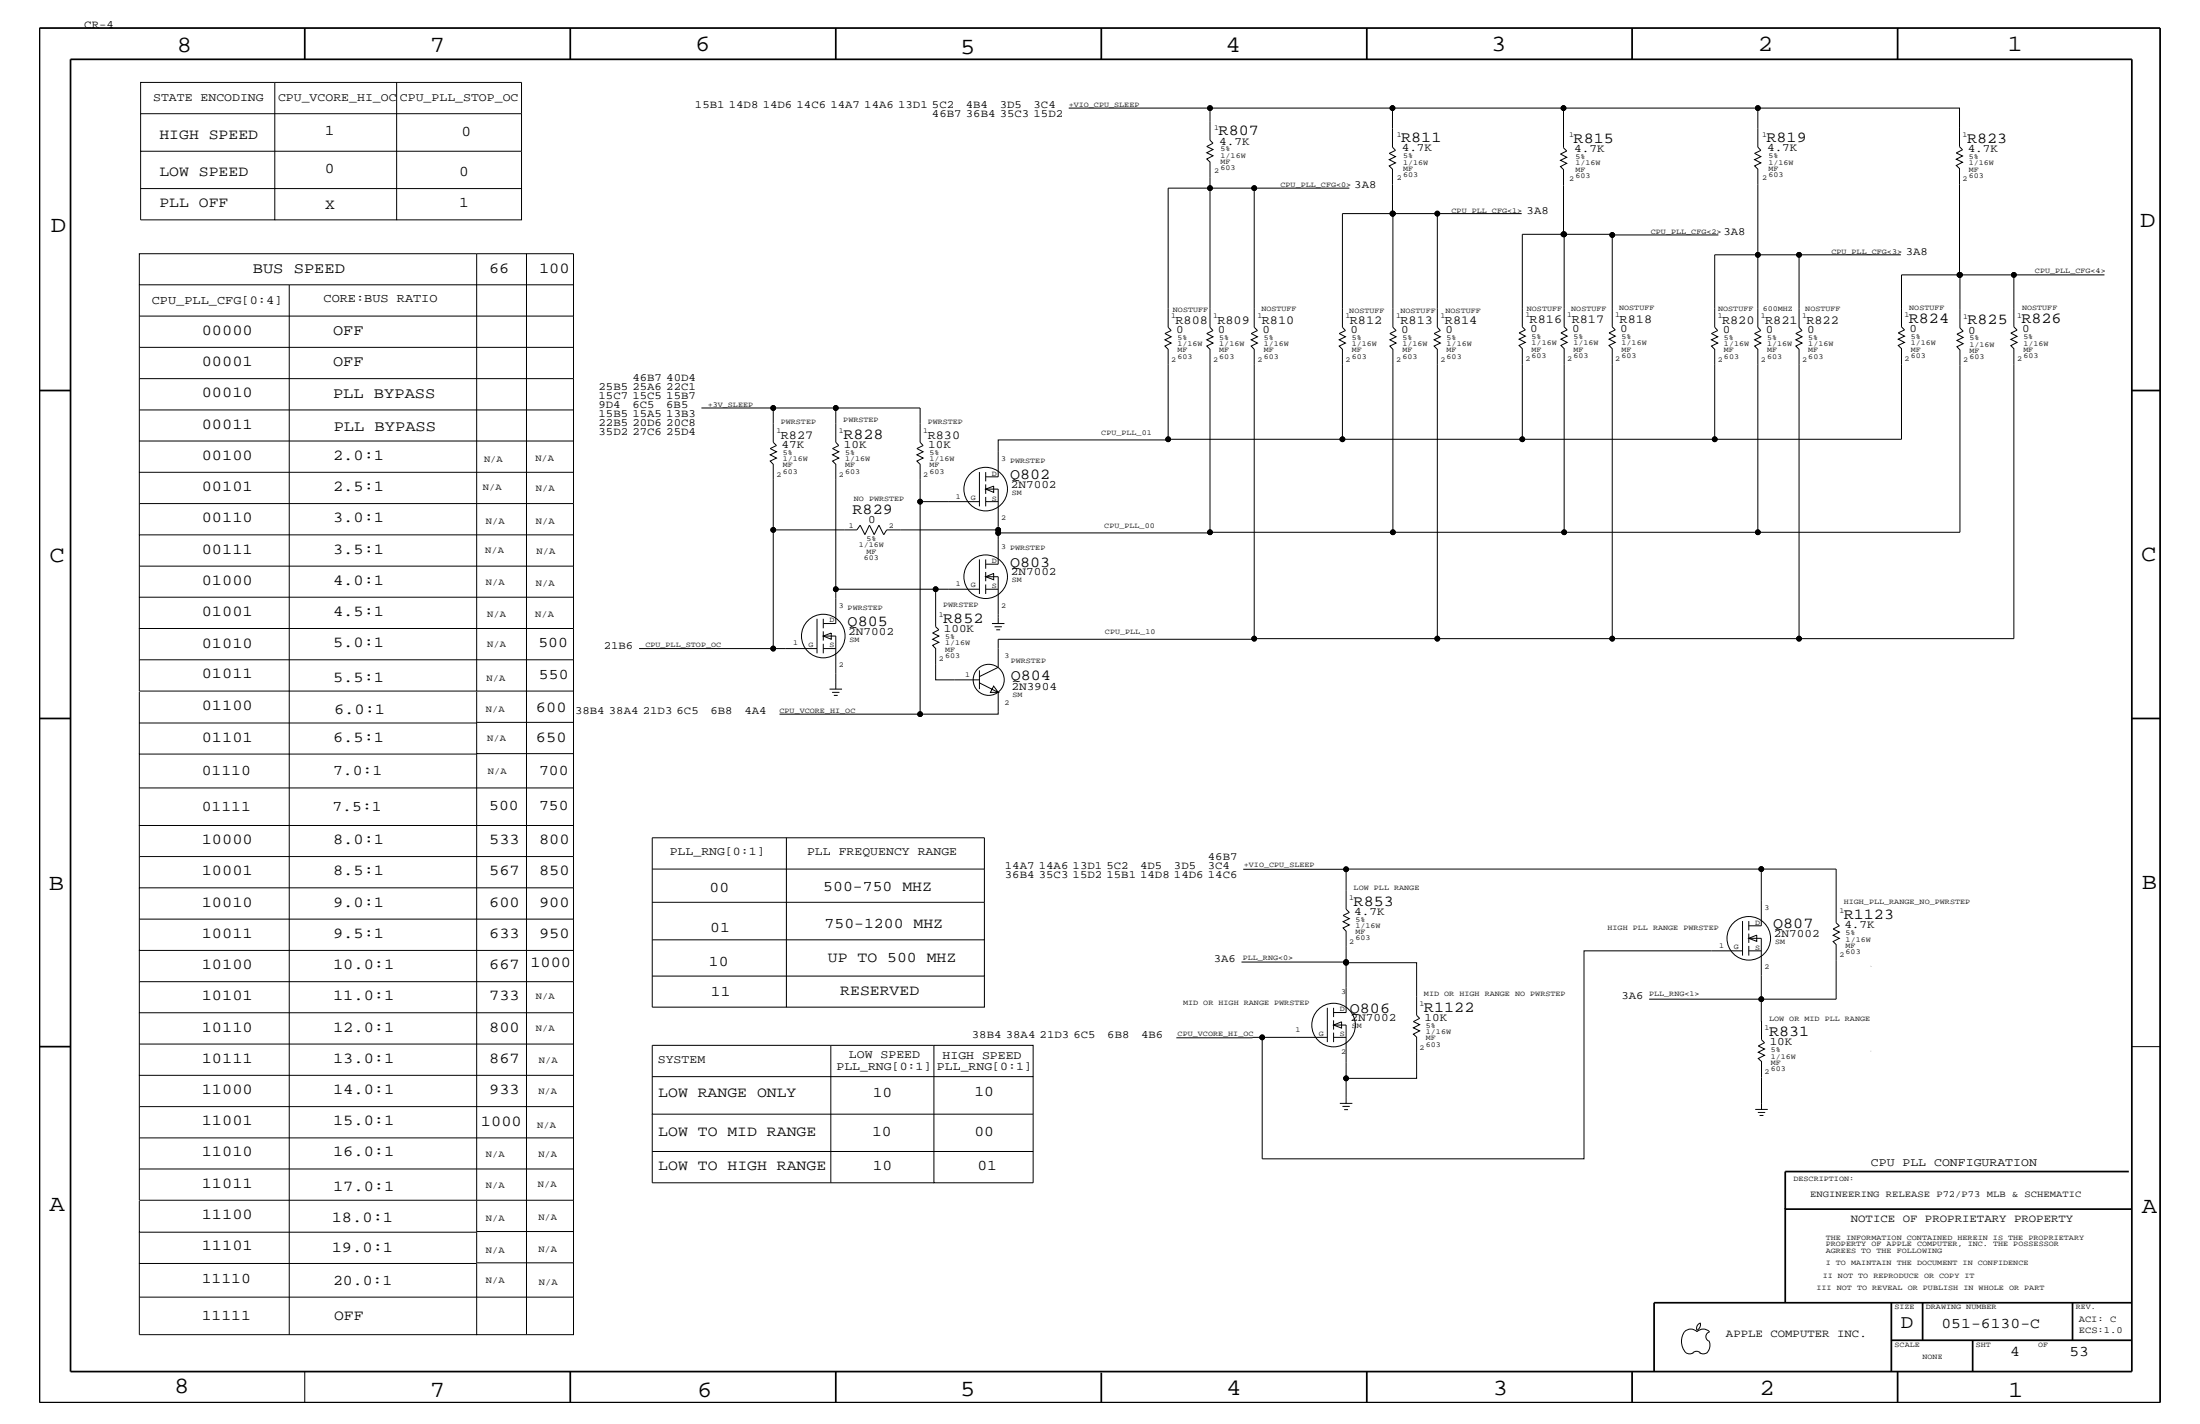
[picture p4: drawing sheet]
<svg xmlns="http://www.w3.org/2000/svg" width="432mm" height="279mm" viewBox="0 0 432 279" stroke-linecap="round" stroke-linejoin="round" font-family="sans-serif">
<g fill="none" stroke="#000" stroke-width=".2">
<path d="M53.9 16.2h48.5v13.5M53.9 16.2h-26.3v13.5M53.9 16.2v26.9h-26.3v-13.4h74.8M77.9 16.2v26.9h-24M27.6 22.3h74.8M102.4 29.7v7.3h-74.8M102.4 37v6.1h-24.5M209.8 21.2h27.7v6.3l.6 .6-1.2 .6 1.2 .6-1.2 .7 1.2 .6-1.2 .6 .6 .6v32.4l.6 .7-1.2 .5 1.2 .7-1.2 .6 1.2 .6-1.2 .6 .6 .6v35.9h35.9M237.5 21.2h35.8v7.7l.6 .6-1.2 .6 1.2 .6-1.2 .6 1.2 .7-1.2 .6 .6 .6v8.7h-9.8v22.3l.6 .7-1.3 .5 1.3 .7-1.3 .6 1.3 .6-1.3 .6 .7 .6v17.7h35.3M246.2 36.9v27.3l.6 .7-1.2 .5 1.2 .7-1.2 .6 1.2 .6-1.2 .6 .6 .6v56.8h35.9M264.8 36.9h-35.5v27.3l.6 .7-1.3 .5 1.3 .7-1.3 .6 1.3 .6-1.3 .6 .7 .6v17.7h34.2M273.3 21.2h33.6v7.8l.6 .6-1.2 .6 1.2 .7-1.2 .6 1.2 .5-1.2 .7 .6 .6v12.7h-8.1v18.1l.6 .6-1.2 .6 1.2 .7-1.2 .5 1.2 .7-1.2 .6 .6 .6v17.8h37.7"/>
<path d="M306.9 21.2h38.1v7.7l.6 .6-1.2 .6 1.2 .6-1.2 .6 1.2 .7-1.2 .6 .6 .6v31l.6 .7-1.2 .5 1.2 .7-1.2 .6 1.2 .6-1.2 .6 .6 .6v35.9h39.7v-35.7l-.6-.7 1.2-.6-1.2-.6 1.2-.6-1.2-.6 1.2-.6-.6-.7-.1-10.4M345 21.2h39.6v7.6l.6 .6-1.2 .6 1.2 .6-1.2 .6 1.2 .6-1.2 .7 .6 .6v20.8h-11.4v10.2l.6 .6-1.2 .6 1.2 .7-1.2 .5 1.2 .7-1.2 .6 .6 .6v17.8h-36.7l.1-17.7-.7-.6 1.2-.6-1.2-.6 1.2-.6-1.2-.7 1.2-.5-.6-.7v-14.2h36.6M27.3 55.9v36.8M56.8 55.9v206M56.8 55.9h55.8v-6.1h-9.3v212.1M93.6 49.8h9.7M93.6 49.8h-66.3v6.1h29.5M93.6 49.8v85.8M112.6 55.9v6.1M273.3 41.9l.1 22.3 .6 .7-1.2 .5 1.2 .7-1.2 .6 1.2 .6-1.2 .6 .6 .6v35.9h33.6M273.4 41.9h25.3M282.1 41.9v22.3l.6 .7-1.2 .5 1.2 .7-1.2 .6 1.2 .6-1.2 .6 .6 .6v56.8h34.3"/>
<path d="M306.9 46h.1v18.1l.6 .6-1.2 .6 1.2 .7-1.2 .5 1.2 .7-1.2 .6 .6 .6v36h38M307 46l30.3 .1M316.4 46.1v18l.6 .6-1.2 .6 1.2 .7-1.2 .5 1.2 .7-1.2 .6 .6 .6v56.9h36.7M353.1 50v14.2l.6 .7-1.2 .5 1.2 .7-1.2 .6 1.2 .6-1.2 .6 .6 .6v56.8h42.2v-56.9l-.6-.6 1.2-.6-1.2-.6 1.2-.6-1.2-.6 1.2-.6-.6-.7v-10.2M384.7 53.9h28.3M27.3 62h85.3M27.3 74.3h85.3M112.6 68.2v6.1M112.6 62v6.2h-85.3M112.6 74.3v6.1h-85.3M27.3 98.8v-6.1h85.3v6.1M27.3 98.8v6.1"/>
<path d="M27.3 98.8h85.3M27.3 86.5h85.3M112.6 80.4v12.3M112.6 98.8v6.1M137.7 80.1h42.9v6.7l.6 .6-1.2 .6 1.2 .6-1.2 .6 1.2 .7-1.2 .6 .6 .6v7.3h11.6M151.8 80.1v6.7l.6 .6-1.2 .6 1.2 .6-1.2 .6 1.2 .7-1.2 .6 .6 .6v12.9h16.4l.6-1 1 1.9 .8-1.9 1 1.9 .9-1.9 .9 1.9M164 80.1v6.7l.6 .6-1.2 .6 1.2 .6-1.2 .6 1.2 .7-1.2 .6 .6 .6v24.5h19.6M180.6 98.4v41.7h15.3v-4.3l-.9-1.2-.6 1.2h1.5l-3.7-1.8M192.2 92.6v6.8M193.5 92.6v1.8M193.5 95v1.9M193.5 97.5v1.9"/>
<path d="M193.5 98.4h2.4M193.5 96l1.5-.6v1.2zM193.5 96h2.4v8.6M229.3 86.2v.1h-33.4v7.3h-2.4M27.3 111.1v-6.2h85.3v6.2M27.3 111.1v6.1M27.3 111.1h85.3M112.6 111.1v6.1M151.8 104v23.3M164 115.6v6.7h-2.4M183.6 115.6v7.4l.7 .6-1.3 .6 1.3 .6-1.3 .6 1.3 .6-1.3 .6 .6 .7v6.1h8.6M183.6 115.6h8.6"/>
<path d="M192.2 109.8v6.7M193.5 109.8v1.8M193.5 112.2v1.8M193.5 114.7v1.8M193.5 115.6h2.4M193.5 113.2l1.5-.7v1.2zM193.5 113.2h2.4v9.1M195.9 104h-21.9l-.6 .9M195.9 104.6v6.1h-2.4M237.5 104.4v.2h-41.6M27.3 135.7v12.3M27.3 129.5v6.1h85.3"/>
<path d="M27.3 129.5h85.3v6.1M27.3 123.3v-6.1h85.3v6.1M93.6 135.7v6.2M112.6 123.3v6.2M112.6 135.6v6.1M112.6 123.3h-85.3v6.2M125.4 127.3h35M160.4 121.4v6.8M161.6 124.8l1.6-.6v1.2zM161.6 124.8h2.4v10.4M161.6 121.4v1.9M161.6 123.9v1.8"/>
<path d="M161.6 126.3v1.9M161.6 127.3h2.4M162.8 135.2h2.5M163.3 135.8h1.5M163.7 136.4h.7M192.2 131.5v3.7M194.7 122.3h2.4M195.2 123h1.4M195.5 123.6h.8M246.2 125.3v.1h-50.3v5.5l-3.7 1.9M27.3 154.6h85.3v7.4M27.3 141.9h66.3"/>
<path d="M93.6 141.9v6h19v6.7M93.6 141.7h19v6.2M153 140.1h27.6M27.3 168.1v6.1h85.3v6.1M27.3 162v6.1M27.3 174.2v6.1M27.3 168.1h85.3M112.6 168.1v-6.1h-85.3v-14h66.3v87.5M112.6 168.1v6.1M128 177h65.2M128 170.5v13.9M128 170.5v-6.1h65.2v12.6"/>
<path d="M128 170.5h65.2M154.3 164.4v33.2h-26.3v-13.2M193.2 177v7.4h-65.2M264.2 170.6v7.8l.6 .6-1.2 .6 1.2 .7-1.2 .5 1.2 .7-1.2 .6 .6 .6v6.1M345.7 170.5l-101.7 .1M27.3 192.6v6.1h85.3M27.3 180.3v6.2h85.3v6.1M27.3 186.5v6.1M27.3 198.7v12.3M27.3 192.6h85.3M27.3 180.3h85.3M112.6 198.7v6.2h-85.3"/>
<path d="M112.6 180.3v6.2M112.6 192.6v6.1M193.2 184.4v7.1h-65.2M193.2 191.5v6.1h-38.9M243.7 188.8h20.5M260.5 197.7v6.8M261.7 197.7v1.9M264.2 188.9h13.8v10.3l.6 .6-1.2 .6 1.2 .6-1.2 .7 1.2 .6-1.2 .6 .6 .6v8.1h-13.8M264.2 188.8v9.9h-2.5M342 180.7v6.8M342 186.6h-31.1v40.8h-63.2v-23.9h12.8M343.2 181.7h2.5v-11.2h14.7v10.6l.6 .6-1.2 .6 1.2 .6-1.2 .6 1.2 .6-1.2 .6 .6 .6v10.7h-14.7v8l.6 .6-1.2 .6 1.2 .6-1.2 .7 1.2 .6-1.2 .6 .6 .6v9.4"/>
<path d="M343.2 184.1h2.5v11.9h-22M343.2 180.7v1.8M343.2 183.2v1.8M343.2 185.6v1.9M343.2 186.6h2.5M343.2 184.1l1.6-.6v1.2zM367.2 189.6h.1M27.3 217.1v18.4h85.3v-6.1M112.6 204.9v6.1h-85.3v6.1M112.6 217.1v6.2h-85.3M112.6 211v6.1h-85.3M128 211.2h74.8v7.4"/>
<path d="M128 218.6v13.5h55.3M163.1 205.1v27M183.3 205.1h19.5v6.1M183.3 205.1h-55.3v13.5h74.8M183.3 205.1v27h19.5v-13.5M247.7 203.5l-16.8 .1M261.7 200.2v1.8M261.7 202.6v1.9M261.7 203.5h2.5M261.7 201.1l1.6-.6v1.2zM261.7 201.1h2.5v15.4M263 216.5h2.4"/>
<path d="M263.5 217.1h1.4M263.8 217.7h.8M344.5 217.7h2.5M345 218.3h1.5M345.4 218.9h.7M367.2 206.2h.1M418.4 205.4h5.6M27.3 235.6v6.2h66.3M93.6 235.6v12.2h19M112.6 235.5v6.1h-19M112.6 223.3v6.1h-85.3M128 225.9h74.8"/>
<path d="M27.3 241.8v6.1h66.3v14h9.7M27.3 247.9v14h66.3M27.3 254.5h85.3M112.6 254.5v7.4h-9.3M112.6 241.6v12.9M333.7 259.6a1.06 1.06 0 0 0-.6 1.4M333.7 259.5l.1 .4a1.27 1.27 0 0 1-.7 1.1M59.8 269.1v6.1M330.9 265.4l.7 .2 .8-.2M332.3 265.4l.7-.3 .7 .3M333.6 265.4l.7 .2 .7-.2M335.5 263.2l.1 .7a2.14 2.14 0 0 1-.6 1.5"/>
<path d="M335.5 261.3a1.72 1.72 0 0 0-2.4 0 1.72 1.72 0 0 0-1.9-.4 1.72 1.72 0 0 0-1.1 1.5l-.1 .8 .2 1 .7 1.2M335.6 261.3a.96 .96 0 0 0-.8 1 .96 .96 0 0 0 .8 .9"/>
<circle cx="237.5" cy="36.9" r=".47"/>
<circle cx="237.5" cy="21.2" r=".47"/>
<circle cx="246.2" cy="36.9" r=".47"/>
<circle cx="273.3" cy="21.2" r=".47"/>
<circle cx="306.9" cy="21.2" r=".47"/>
<circle cx="345" cy="21.2" r=".47"/>
<circle cx="273.3" cy="41.9" r=".47"/>
<circle cx="273.4" cy="41.9" r=".47"/>
<circle cx="282.1" cy="41.9" r=".47"/>
<circle cx="306.9" cy="46" r=".47"/>
<circle cx="307" cy="46" r=".47"/>
<circle cx="316.4" cy="46.1" r=".47"/>
<circle cx="345" cy="50" r=".47"/>
<circle cx="353.1" cy="50" r=".47"/>
<circle cx="384.6" cy="53.9" r=".47"/>
<circle cx="384.7" cy="53.9" r=".47"/>
<circle cx="395.3" cy="53.9" r=".47"/>
<circle cx="151.8" cy="80.1" r=".47"/>
<circle cx="164" cy="80.1" r=".47"/>
<circle cx="180.6" cy="98.4" r=".47"/>
<circle cx="193.5" cy="96" r="4.3"/>
<circle cx="229.3" cy="86.2" r=".47"/>
<circle cx="263.5" cy="86.2" r=".47"/>
<circle cx="298.8" cy="86.2" r=".47"/>
<circle cx="336.5" cy="86.2" r=".47"/>
<circle cx="151.8" cy="104" r=".47"/>
<circle cx="164" cy="115.6" r=".47"/>
<circle cx="183.6" cy="115.6" r=".47"/>
<circle cx="193.5" cy="113.2" r="4.3"/>
<circle cx="195.9" cy="104" r=".47"/>
<circle cx="195.9" cy="104.6" r=".47"/>
<circle cx="237.5" cy="104.4" r=".47"/>
<circle cx="273.4" cy="104.4" r=".47"/>
<circle cx="307" cy="104.4" r=".47"/>
<circle cx="345" cy="104.4" r=".47"/>
<circle cx="151.8" cy="127.3" r=".47"/>
<circle cx="161.6" cy="124.8" r="4.3"/>
<circle cx="194.1" cy="133.4" r="3"/>
<circle cx="246.2" cy="125.3" r=".47"/>
<circle cx="282.1" cy="125.3" r=".47"/>
<circle cx="316.4" cy="125.3" r=".47"/>
<circle cx="353.1" cy="125.3" r=".47"/>
<circle cx="180.6" cy="140.1" r=".47"/>
<circle cx="264.2" cy="170.6" r=".47"/>
<circle cx="345.7" cy="170.5" r=".47"/>
<circle cx="264.2" cy="188.8" r=".47"/>
<circle cx="264.2" cy="188.9" r=".47"/>
<circle cx="343.2" cy="184.1" r="4.3"/>
<circle cx="345.7" cy="196" r=".47"/>
<circle cx="247.7" cy="203.5" r=".47"/>
<circle cx="261.7" cy="201.1" r="4.3"/>
<circle cx="264.2" cy="211.6" r=".47"/>
</g>
<g fill="none" stroke="#000" stroke-width=".34">
<path d="M7.7 5.5h416.3v269.7h-416.3zM13.8 11.6h404.6v257.5h-404.6zM59.8 5.5v6.1M111.9 5.5v6.1M164 5.5v6.1M216.2 5.5v6.1M268.3 5.5v6.1M320.3 5.5v6.1M372.4 5.5v6.1M7.7 76.6h6.1M418.4 76.6h5.6M7.7 141h6.1"/>
<path d="M418.4 141h5.6M7.7 205.4h6.1M417.8 229.9h-67.4v7.3M418.4 237.2h-68v18.4M371.2 255.6v13.5M377.4 255.6v7.4M406.8 255.6v7.4M418.4 255.6h-93.7v13.5M111.9 269.1v6.1M164 269.1v6.1M216.2 269.3v5.9M268.3 269.1v6.1"/>
<path d="M320.3 269.1v6.1M371.2 263h47.2M372.4 269.1v6.1M387.2 263v6.1"/>
</g>
<g fill="#000">
<circle cx="237.5" cy="36.9" r=".47"/>
<circle cx="237.5" cy="21.2" r=".47"/>
<circle cx="246.2" cy="36.9" r=".47"/>
<circle cx="273.3" cy="21.2" r=".47"/>
<circle cx="306.9" cy="21.2" r=".47"/>
<circle cx="345" cy="21.2" r=".47"/>
<circle cx="273.3" cy="41.9" r=".47"/>
<circle cx="273.4" cy="41.9" r=".47"/>
<circle cx="282.1" cy="41.9" r=".47"/>
<circle cx="306.9" cy="46" r=".47"/>
<circle cx="307" cy="46" r=".47"/>
<circle cx="316.4" cy="46.1" r=".47"/>
<circle cx="345" cy="50" r=".47"/>
<circle cx="353.1" cy="50" r=".47"/>
<circle cx="384.6" cy="53.9" r=".47"/>
<circle cx="384.7" cy="53.9" r=".47"/>
<circle cx="395.3" cy="53.9" r=".47"/>
<circle cx="151.8" cy="80.1" r=".47"/>
<circle cx="164" cy="80.1" r=".47"/>
<circle cx="180.6" cy="98.4" r=".47"/>
<circle cx="229.3" cy="86.2" r=".47"/>
<circle cx="263.5" cy="86.2" r=".47"/>
<circle cx="298.8" cy="86.2" r=".47"/>
<circle cx="336.5" cy="86.2" r=".47"/>
<circle cx="151.8" cy="104" r=".47"/>
<circle cx="164" cy="115.6" r=".47"/>
<circle cx="183.6" cy="115.6" r=".47"/>
<circle cx="195.9" cy="104" r=".47"/>
<circle cx="195.9" cy="104.6" r=".47"/>
<circle cx="237.5" cy="104.4" r=".47"/>
<circle cx="273.4" cy="104.4" r=".47"/>
<circle cx="307" cy="104.4" r=".47"/>
<circle cx="345" cy="104.4" r=".47"/>
<circle cx="151.8" cy="127.3" r=".47"/>
<circle cx="246.2" cy="125.3" r=".47"/>
<circle cx="282.1" cy="125.3" r=".47"/>
<circle cx="316.4" cy="125.3" r=".47"/>
<circle cx="353.1" cy="125.3" r=".47"/>
<circle cx="180.6" cy="140.1" r=".47"/>
<circle cx="264.2" cy="170.6" r=".47"/>
<circle cx="345.7" cy="170.5" r=".47"/>
<circle cx="264.2" cy="188.8" r=".47"/>
<circle cx="264.2" cy="188.9" r=".47"/>
<circle cx="345.7" cy="196" r=".47"/>
<circle cx="247.7" cy="203.5" r=".47"/>
<circle cx="264.2" cy="211.6" r=".47"/>
</g>
<g font-size="4.6">
<text x="34.7" y="10.2">8</text>
<text x="84.4" y="10.2">7</text>
<text x="136.4" y="10">6</text>
<text x="188.4" y="10.6">5</text>
<text x="240.5" y="10.2">4</text>
<text x="292.7" y="10">3</text>
<text x="345" y="9.9">2</text>
<text x="394" y="9.9">1</text>
<text x="9.9" y="45.6">D</text>
<text x="420" y="44.5">D</text>
<text x="9.7" y="110.2">C</text>
<text x="420.3" y="110">C</text>
<text x="9.6" y="174.6">B</text>
<text x="420.4" y="174.5">B</text>
<text x="9.7" y="237.7">A</text>
<text x="420.4" y="238.1">A</text>
<text x="34.2" y="273.3">8</text>
<text x="84.4" y="274.1">7</text>
<text x="136.8" y="274.1">6</text>
<text x="188.4" y="273.9">5</text>
<text x="240.7" y="273.8">4</text>
<text x="293" y="273.6">3</text>
<text x="345.4" y="273.8">2</text>
<text x="394.2" y="274">1</text>
</g>
<text font-size="3.8" x="373.1" y="260.5">D</text>
<g font-size="3">
<text x="239.2" y="26.5">R807</text>
<text x="275" y="27.9">R811</text>
<text x="308.9" y="28">R815</text>
<text x="346.7" y="27.9">R819</text>
<text x="386.1" y="28">R823</text>
<text x="49.6" y="53.5">BUS SPEED</text>
<text x="96" y="53.5">66</text>
<text x="105.8" y="53.5">100</text>
<text x="39.6" y="65.7">00000</text>
<text x="65.4" y="65.7">OFF</text>
<text x="374.6" y="63.4">R824</text>
<text x="386.2" y="63.6">R825</text>
<text x="396.7" y="63.4">R826</text>
<text x="39.6" y="71.8">00001</text>
<text x="65.4" y="71.8">OFF</text>
<text x="39.6" y="78">00010</text>
<text x="65.4" y="78.1">PLL BYPASS</text>
<text x="39.6" y="84.1">00011</text>
<text x="65.5" y="84.6">PLL BYPASS</text>
<text x="165.5" y="86.1">R828</text>
<text x="39.6" y="90.2">00100</text>
<text x="65.4" y="90.2">2.0:1</text>
<text x="198.2" y="94">Q802</text>
<text x="39.6" y="96.4">00101</text>
<text x="65.4" y="96.4">2.5:1</text>
<text x="167.3" y="100.9">R829</text>
<text x="39.6" y="102.5">00110</text>
<text x="65.4" y="102.5">3.0:1</text>
<text x="39.6" y="108.6">00111</text>
<text x="65.4" y="108.6">3.5:1</text>
<text x="198.2" y="111.2">Q803</text>
<text x="39.6" y="114.8">01000</text>
<text x="65.4" y="114.8">4.0:1</text>
<text x="39.6" y="120.9">01001</text>
<text x="65.4" y="120.9">4.5:1</text>
<text x="166.4" y="122.9">Q805</text>
<text x="185.1" y="122.2">R852</text>
<text x="39.6" y="127.1">01010</text>
<text x="65.4" y="127">5.0:1</text>
<text x="39.6" y="133">01011</text>
<text x="65.4" y="133.7">5.5:1</text>
<text x="198.4" y="133.4">Q804</text>
<text x="39.6" y="139.4">01100</text>
<text x="65.6" y="140">6.0:1</text>
<text x="105.2" y="139.7">600</text>
<text x="39.6" y="145.5">01101</text>
<text x="65.4" y="145.6">6.5:1</text>
<text x="105.2" y="145.6">650</text>
<text x="39.6" y="165.6">10000</text>
<text x="65.4" y="165.6">8.0:1</text>
<text x="96" y="165.6">533</text>
<text x="105.8" y="165.6">800</text>
<text x="39.6" y="171.7">10001</text>
<text x="65.4" y="171.7">8.5:1</text>
<text x="96" y="171.7">567</text>
<text x="105.8" y="171.7">850</text>
<text x="39.6" y="177.9">10010</text>
<text x="65.4" y="177.9">9.0:1</text>
<text x="96" y="177.9">600</text>
<text x="105.8" y="177.9">900</text>
<text x="265.7" y="177.7">R853</text>
<text x="39.6" y="184">10011</text>
<text x="65.4" y="184">9.5:1</text>
<text x="96" y="184">633</text>
<text x="105.8" y="184">950</text>
<text x="348" y="182.1">Q807</text>
<text x="361.9" y="180.3">R1123</text>
<text x="39.6" y="190.2">10100</text>
<text x="65.4" y="190.2">10.0:1</text>
<text x="96" y="190.2">667</text>
<text x="104.1" y="189.8">1000</text>
<text x="39.6" y="196.3">10101</text>
<text x="65.4" y="196.3">11.0:1</text>
<text x="96" y="196.3">733</text>
<text x="39.6" y="202.4">10110</text>
<text x="65.4" y="202.4">12.0:1</text>
<text x="96" y="202.4">800</text>
<text x="264.9" y="198.7">Q806</text>
<text x="279.5" y="198.5">R1122</text>
<text x="347.2" y="203.3">R831</text>
<text x="39.6" y="208.5">10111</text>
<text x="65.4" y="208.5">13.0:1</text>
<text x="96" y="208.5">867</text>
<text x="39.6" y="214.7">11000</text>
<text x="65.4" y="214.7">14.0:1</text>
<text x="96" y="214.7">933</text>
<text x="39.6" y="220.8">11001</text>
<text x="65.4" y="220.8">15.0:1</text>
<text x="94.4" y="220.9">1000</text>
<text x="39.6" y="226.9">11010</text>
<text x="65.4" y="226.9">16.0:1</text>
<text x="39.6" y="233">11011</text>
<text x="65.4" y="233.7">17.0:1</text>
<text x="39.6" y="239.2">11100</text>
<text x="65.1" y="239.8">18.0:1</text>
<text x="39.6" y="245.3">11101</text>
<text x="65.1" y="245.7">19.0:1</text>
</g>
<g font-size="2.9">
<text x="31.3" y="27.2">HIGH SPEED</text>
<text x="63.8" y="26.6">1</text>
<text x="90.6" y="26.7">0</text>
<text x="31.3" y="34.6">LOW SPEED</text>
<text x="63.8" y="34">0</text>
<text x="90.1" y="34.6">0</text>
<text x="31.3" y="40.7">PLL OFF</text>
<text x="63.8" y="41">X</text>
<text x="90.1" y="40.7">1</text>
<text x="105.7" y="127">500</text>
<text x="105.8" y="133.1">550</text>
<text x="39.6" y="152.1">01110</text>
<text x="65.4" y="152.1">7.0:1</text>
<text x="105.8" y="152.1">700</text>
<text x="39.6" y="159.1">01111</text>
<text x="65.2" y="159.1">7.5:1</text>
<text x="96" y="158.9">500</text>
<text x="105.8" y="158.9">750</text>
<text x="139.3" y="175">00</text>
<text x="161.6" y="174.8">500-750 MHZ</text>
<text x="139.4" y="182.8">01</text>
<text x="161.8" y="182.2">750-1200 MHZ</text>
<text x="139.1" y="189.5">10</text>
<text x="162.5" y="188.8">UP TO 500 MHZ</text>
<text x="139.5" y="195.4">11</text>
<text x="164.9" y="195.2">RESERVED</text>
<text x="129.2" y="215.3">LOW RANGE ONLY</text>
<text x="171.3" y="215.3">10</text>
<text x="191.3" y="215.1">10</text>
<text x="129.2" y="222.9">LOW TO MID RANGE</text>
<text x="171.2" y="222.9">10</text>
<text x="191.3" y="222.9">00</text>
<text x="129.2" y="229.6">LOW TO HIGH RANGE</text>
<text x="171.3" y="229.5">10</text>
<text x="191.9" y="229.5">01</text>
<text x="39.6" y="251.7">11110</text>
<text x="65.4" y="252.1">20.0:1</text>
<text x="39.6" y="258.9">11111</text>
<text x="65.6" y="258.9">OFF</text>
<text x="381" y="260.5">051-6130-C</text>
<text x="394.5" y="266">4</text>
<text x="406.2" y="266">53</text>
</g>
<g font-size="2.4">
<text x="29.8" y="59.6">CPU_PLL_CFG[0:4]</text>
<text x="63.5" y="59.2">CORE:BUS RATIO</text>
<text x="230.7" y="63.5">R808</text>
<text x="238.9" y="63.5">R809</text>
<text x="247.6" y="63.5">R810</text>
<text x="264.9" y="63.5">R812</text>
<text x="274.9" y="63.5">R813</text>
<text x="283.6" y="63.5">R814</text>
<text x="300.2" y="63.4">R816</text>
<text x="308.5" y="63.4">R817</text>
<text x="317.9" y="63.4">R818</text>
<text x="338" y="63.5">R820</text>
<text x="346.5" y="63.5">R821</text>
<text x="354.5" y="63.5">R822</text>
<text x="153.2" y="86.1">R827</text>
<text x="182.1" y="86.1">R830</text>
</g>
<g font-size="2.3">
<text x="30.1" y="19.9">STATE ENCODING</text>
<text x="54.6" y="19.9">CPU_VCORE_HI_OC</text>
<text x="78.5" y="19.9">CPU_PLL_STOP_OC</text>
<text x="131.4" y="167.9">PLL_RNG[0:1]</text>
<text x="158.4" y="167.9">PLL FREQUENCY RANGE</text>
<text x="129.1" y="208.7">SYSTEM</text>
<text x="164.2" y="209.9">PLL_RNG[0:1]</text>
<text x="166.6" y="207.6">LOW SPEED</text>
<text x="183.9" y="209.9">PLL_RNG[0:1]</text>
<text x="185" y="207.7">HIGH SPEED</text>
<text x="367.2" y="228.8">CPU PLL CONFIGURATION</text>
</g>
<g font-size="2.2">
<text x="16.6" y="5.5">CR-4</text>
<text x="136.4" y="21.2">15B1 14D8 14D6 14C6 14A7 14A6 13D1 5C2</text>
<text x="182.9" y="23">46B7 36B4 35C3 15D2</text>
<text x="189.6" y="21.2">4B4</text>
<text x="196.2" y="21.2">3D5</text>
<text x="202.9" y="21.2">3C4</text>
<text x="239.3" y="28.4">4.7K</text>
<text x="275.1" y="29.7">4.7K</text>
<text x="309" y="29.8">4.7K</text>
<text x="346.8" y="29.7">4.7K</text>
<text x="386.2" y="29.9">4.7K</text>
<text x="265.8" y="36.9">3A8</text>
<text x="299.6" y="41.9">3A8</text>
<text x="338.2" y="46.1">3A8</text>
<text x="374.1" y="50">3A8</text>
<text x="230.8" y="65.3">0</text>
<text x="239.1" y="65.3">0</text>
<text x="247.8" y="65.3">0</text>
<text x="265" y="65.3">0</text>
<text x="275" y="65.3">0</text>
<text x="283.7" y="65.3">0</text>
<text x="300.4" y="65.2">0</text>
<text x="308.6" y="65.2">0</text>
<text x="318" y="65.2">0</text>
<text x="338.1" y="65.3">0</text>
<text x="346.6" y="65.3">0</text>
<text x="354.7" y="65.3">0</text>
<text x="374.8" y="65.2">0</text>
<text x="386.3" y="65.4">0</text>
<text x="396.9" y="65.2">0</text>
<text x="117.5" y="76.5">25B5 25A6 22C1</text>
<text x="124.1" y="74.7">46B7 40D4</text>
<text x="117.5" y="80.1">9D4</text>
<text x="117.5" y="81.8">15B5 15A5 13B3</text>
<text x="117.5" y="78.3">15C7 15C5 15B7</text>
<text x="117.5" y="83.7">22B5 20D6 20C8</text>
<text x="124.1" y="80.1">6C5</text>
<text x="130.8" y="80.1">6B5</text>
<text x="117.5" y="85.4">35D2 27C6 25D4</text>
<text x="153.4" y="87.9">47K</text>
<text x="165.7" y="87.9">10K</text>
<text x="182.2" y="87.9">10K</text>
<text x="198.4" y="95.8">2N7002</text>
<text x="170.4" y="102.6">0</text>
<text x="198.4" y="112.9">2N7002</text>
<text x="166.5" y="124.5">2N7002</text>
<text x="185.3" y="124.1">100K</text>
<text x="118.5" y="127.3">21B6</text>
<text x="198.5" y="135.4">2N3904</text>
<text x="112.9" y="140.1">38B4 38A4 21D3 6C5</text>
<text x="139.4" y="140.1">6B8</text>
<text x="146.1" y="140.1">4A4</text>
<text x="197.2" y="170.6">14A7 14A6 13D1 5C2</text>
<text x="197.2" y="172.3">36B4 35C3 15D2 15B1 14D8 14D6 14C6</text>
<text x="223.8" y="170.6">4D5</text>
<text x="230.4" y="170.6">3D5</text>
<text x="237.1" y="170.6">3C4</text>
<text x="237.1" y="168.8">46B7</text>
<text x="265.8" y="179.5">4.7K</text>
<text x="348.1" y="183.9">2N7002</text>
<text x="362" y="182.2">4.7K</text>
<text x="238.3" y="188.8">3A6</text>
<text x="318.3" y="196">3A6</text>
<text x="190.8" y="203.6">38B4 38A4 21D3 6C5</text>
<text x="217.3" y="203.6">6B8</text>
<text x="224" y="203.6">4B6</text>
<text x="265" y="200.4">2N7002</text>
<text x="279.6" y="200.3">10K</text>
<text x="347.3" y="205.1">10K</text>
<text x="363.3" y="239.7">NOTICE OF PROPRIETARY PROPERTY</text>
<text x="338.8" y="262.3">APPLE COMPUTER INC.</text>
</g>
<g font-size="1.9">
<text x="95" y="90.6">N/A</text>
<text x="105.1" y="90.5">N/A</text>
<text x="94.8" y="96.1">N/A</text>
<text x="105.2" y="96.4">N/A</text>
<text x="95.4" y="102.7">N/A</text>
<text x="105.2" y="102.7">N/A</text>
<text x="95.2" y="108.5">N/A</text>
<text x="105.3" y="108.8">N/A</text>
<text x="95.4" y="114.9">N/A</text>
<text x="105.2" y="115">N/A</text>
<text x="95.6" y="121">N/A</text>
<text x="105.1" y="121">N/A</text>
<text x="95.6" y="127">N/A</text>
<text x="95.5" y="133.6">N/A</text>
<text x="95.4" y="139.6">N/A</text>
<text x="95.6" y="145.4">N/A</text>
<text x="95.8" y="151.9">N/A</text>
<text x="105.2" y="195.9">N/A</text>
<text x="105.2" y="202.3">N/A</text>
<text x="105.8" y="208.7">N/A</text>
<text x="105.7" y="214.7">N/A</text>
<text x="105.5" y="221.3">N/A</text>
<text x="95.4" y="227">N/A</text>
<text x="105.7" y="227">N/A</text>
<text x="95.4" y="233.2">N/A</text>
<text x="105.6" y="232.9">N/A</text>
<text x="95.4" y="239.6">N/A</text>
<text x="105.7" y="239.3">N/A</text>
<text x="355.3" y="234.8">ENGINEERING RELEASE P72/P73 MLB &amp; SCHEMATIC</text>
<text x="95.4" y="245.8">N/A</text>
<text x="105.7" y="245.7">N/A</text>
<text x="95.4" y="251.8">N/A</text>
<text x="105.8" y="252.1">N/A</text>
<text x="408" y="261.5">ECS:1.0</text>
<text x="408" y="259.3">ACI: C</text>
</g>
<g font-size="1.5">
<text x="209.8" y="21">+VIO_CPU_SLEEP</text>
<text x="238.3" y="25.4">1</text>
<text x="239.6" y="29.7">5%</text>
<text x="274.2" y="26.8">1</text>
<text x="308" y="26.9">1</text>
<text x="345.9" y="26.8">1</text>
<text x="385.2" y="26.9">1</text>
<text x="238.3" y="34">2</text>
<text x="239.6" y="33.4">603</text>
<text x="239.6" y="32.2">MF</text>
<text x="239.6" y="30.9">1/16W</text>
<text x="274.2" y="35.4">2</text>
<text x="275.4" y="34.8">603</text>
<text x="275.4" y="33.5">MF</text>
<text x="275.4" y="32.3">1/16W</text>
<text x="275.4" y="31.1">5%</text>
<text x="308" y="35.5">2</text>
<text x="309.2" y="34.9">603</text>
<text x="309.2" y="33.7">MF</text>
<text x="309.2" y="32.4">1/16W</text>
<text x="309.2" y="31.2">5%</text>
<text x="345.9" y="35.4">2</text>
<text x="347.1" y="34.8">603</text>
<text x="347.1" y="33.5">MF</text>
<text x="347.1" y="32.3">1/16W</text>
<text x="347.1" y="31.1">5%</text>
<text x="385.2" y="35.5">2</text>
<text x="386.4" y="34.9">603</text>
<text x="386.4" y="33.7">MF</text>
<text x="386.4" y="32.5">1/16W</text>
<text x="386.4" y="31.2">5%</text>
<text x="251.3" y="36.7">CPU_PLL_CFG&lt;0&gt;</text>
<text x="284.9" y="41.7">CPU_PLL_CFG&lt;1&gt;</text>
<text x="324" y="45.8">CPU_PLL_CFG&lt;2&gt;</text>
<text x="359.5" y="49.8">CPU_PLL_CFG&lt;3&gt;</text>
<text x="399.4" y="53.6">CPU_PLL_CFG&lt;4&gt;</text>
<text x="229.9" y="62.4">1</text>
<text x="230.2" y="61.2">NOSTUFF</text>
<text x="238.1" y="62.4">1</text>
<text x="246.8" y="62.4">1</text>
<text x="247.6" y="61.1">NOSTUFF</text>
<text x="264.1" y="62.4">1</text>
<text x="264.8" y="61.4">NOSTUFF</text>
<text x="274" y="62.4">1</text>
<text x="274.9" y="61.4">NOSTUFF</text>
<text x="282.7" y="62.4">1</text>
<text x="283.7" y="61.4">NOSTUFF</text>
<text x="299.4" y="62.3">1</text>
<text x="299.7" y="61">NOSTUFF</text>
<text x="307.6" y="62.3">1</text>
<text x="308.4" y="61">NOSTUFF</text>
<text x="317" y="62.3">1</text>
<text x="317.8" y="60.8">NOSTUFF</text>
<text x="337.1" y="62.4">1</text>
<text x="337.2" y="61.1">NOSTUFF</text>
<text x="345.6" y="62.4">1</text>
<text x="346" y="61.1">600MHZ</text>
<text x="353.7" y="62.4">1</text>
<text x="354.3" y="61">NOSTUFF</text>
<text x="373.8" y="62.3">1</text>
<text x="374.7" y="60.8">NOSTUFF</text>
<text x="385.3" y="62.5">1</text>
<text x="395.9" y="62.3">1</text>
<text x="396.9" y="60.9">NOSTUFF</text>
<text x="229.9" y="71">2</text>
<text x="231.1" y="70.4">603</text>
<text x="231.1" y="69.1">MF</text>
<text x="231.1" y="67.9">1/16W</text>
<text x="231.1" y="66.7">5%</text>
<text x="238.1" y="71">2</text>
<text x="239.3" y="70.4">603</text>
<text x="239.3" y="69.1">MF</text>
<text x="239.3" y="67.9">1/16W</text>
<text x="239.3" y="66.7">5%</text>
<text x="246.8" y="71">2</text>
<text x="248" y="70.4">603</text>
<text x="248" y="69.1">MF</text>
<text x="248" y="67.9">1/16W</text>
<text x="248" y="66.7">5%</text>
<text x="264.1" y="71">2</text>
<text x="265.3" y="70.4">603</text>
<text x="265.3" y="69.1">MF</text>
<text x="265.3" y="67.9">1/16W</text>
<text x="265.3" y="66.7">5%</text>
<text x="274" y="71">2</text>
<text x="275.3" y="70.4">603</text>
<text x="275.3" y="69.1">MF</text>
<text x="275.3" y="67.9">1/16W</text>
<text x="275.3" y="66.7">5%</text>
<text x="282.7" y="71">2</text>
<text x="283.9" y="70.4">603</text>
<text x="283.9" y="69.1">MF</text>
<text x="283.9" y="67.9">1/16W</text>
<text x="283.9" y="66.7">5%</text>
<text x="299.4" y="70.9">2</text>
<text x="300.6" y="70.2">603</text>
<text x="300.6" y="69">MF</text>
<text x="300.6" y="67.8">1/16W</text>
<text x="300.6" y="66.5">5%</text>
<text x="307.6" y="70.9">2</text>
<text x="308.8" y="70.2">603</text>
<text x="308.8" y="69">MF</text>
<text x="308.8" y="67.8">1/16W</text>
<text x="308.8" y="66.5">5%</text>
<text x="317" y="70.9">2</text>
<text x="318.3" y="70.2">603</text>
<text x="318.3" y="69">MF</text>
<text x="318.3" y="67.8">1/16W</text>
<text x="318.3" y="66.5">5%</text>
<text x="337.1" y="71">2</text>
<text x="338.4" y="70.4">603</text>
<text x="338.4" y="69.1">MF</text>
<text x="338.4" y="67.9">1/16W</text>
<text x="338.4" y="66.7">5%</text>
<text x="345.6" y="71">2</text>
<text x="346.8" y="70.4">603</text>
<text x="346.8" y="69.1">MF</text>
<text x="346.8" y="67.9">1/16W</text>
<text x="346.8" y="66.7">5%</text>
<text x="353.7" y="71">2</text>
<text x="354.9" y="70.4">603</text>
<text x="354.9" y="69.1">MF</text>
<text x="354.9" y="67.9">1/16W</text>
<text x="354.9" y="66.7">5%</text>
<text x="373.8" y="70.9">2</text>
<text x="375" y="70.2">603</text>
<text x="375" y="69">MF</text>
<text x="375" y="67.8">1/16W</text>
<text x="375" y="66.5">5%</text>
<text x="385.3" y="71.1">2</text>
<text x="386.5" y="70.5">603</text>
<text x="386.5" y="69.3">MF</text>
<text x="386.5" y="68">1/16W</text>
<text x="386.5" y="66.8">5%</text>
<text x="395.9" y="70.9">2</text>
<text x="397.1" y="70.3">603</text>
<text x="397.1" y="69">MF</text>
<text x="397.1" y="67.8">1/16W</text>
<text x="397.1" y="66.6">5%</text>
<text x="138.9" y="79.8">+3V_SLEEP</text>
<text x="153.2" y="83.2">PWRSTEP</text>
<text x="165.5" y="82.9">PWRSTEP</text>
<text x="182.1" y="83.2">PWRSTEP</text>
<text x="152.4" y="85">1</text>
<text x="153.6" y="89.2">5%</text>
<text x="164.6" y="85">1</text>
<text x="165.9" y="89.2">5%</text>
<text x="181.2" y="85">1</text>
<text x="182.4" y="89.2">5%</text>
<text x="216.2" y="85.3">CPU_PLL_01</text>
<text x="152.4" y="93.6">2</text>
<text x="153.6" y="92.9">603</text>
<text x="153.6" y="91.7">MF</text>
<text x="153.6" y="90.5">1/16W</text>
<text x="164.6" y="93.6">2</text>
<text x="165.9" y="92.9">603</text>
<text x="165.9" y="91.7">MF</text>
<text x="165.9" y="90.5">1/16W</text>
<text x="181.2" y="93.6">2</text>
<text x="182.4" y="92.9">603</text>
<text x="182.4" y="91.7">MF</text>
<text x="182.4" y="90.5">1/16W</text>
<text x="194.7" y="93.3">D</text>
<text x="196.5" y="90.5">3</text>
<text x="198.2" y="90.8">PWRSTEP</text>
<text x="167.6" y="98.3">NO PWRSTEP</text>
<text x="187.6" y="97.8">1</text>
<text x="190.5" y="98.1">G</text>
<text x="194.7" y="98.2">S</text>
<text x="198.6" y="97.1">SM</text>
<text x="166.6" y="103.6">1</text>
<text x="168.6" y="107.4">1/16W</text>
<text x="170.1" y="106.2">5%</text>
<text x="174.5" y="103.6">2</text>
<text x="196.5" y="102.1">2</text>
<text x="196.5" y="107.7">3 PWRSTEP</text>
<text x="216.7" y="103.6">CPU_PLL_00</text>
<text x="169.5" y="109.9">603</text>
<text x="170.1" y="108.6">MF</text>
<text x="194.7" y="110.4">D</text>
<text x="164.6" y="119.3">3 PWRSTEP</text>
<text x="185.1" y="119">PWRSTEP</text>
<text x="187.6" y="115">1</text>
<text x="190.5" y="115.2">G</text>
<text x="194.7" y="115.4">S</text>
<text x="196.5" y="119.3">2</text>
<text x="198.6" y="114.3">SM</text>
<text x="162.8" y="122.1">D</text>
<text x="166.8" y="125.9">SM</text>
<text x="184.3" y="121.1">1</text>
<text x="185.5" y="125.4">5%</text>
<text x="216.9" y="124.4">CPU_PLL_10</text>
<text x="126.7" y="127">CPU_PLL_STOP_OC</text>
<text x="155.7" y="126.6">1</text>
<text x="158.7" y="126.9">G</text>
<text x="162.8" y="127">S</text>
<text x="164.6" y="130.9">2</text>
<text x="184.3" y="129.7">2</text>
<text x="185.5" y="129.1">603</text>
<text x="185.5" y="127.8">MF</text>
<text x="185.5" y="126.6">1/16W</text>
<text x="197.1" y="129.1">3</text>
<text x="198.4" y="130.2">PWRSTEP</text>
<text x="189.4" y="132.8">1</text>
<text x="198.8" y="136.8">SM</text>
<text x="153" y="139.9">CPU_VCORE_HI_OC</text>
<text x="197.1" y="138.3">2</text>
<text x="244.1" y="170.1">+VIO_CPU_SLEEP</text>
<text x="264.8" y="176.6">1</text>
<text x="265.7" y="174.7">LOW PLL RANGE</text>
<text x="346.3" y="178.6">3</text>
<text x="361" y="179.2">1</text>
<text x="361.9" y="177.3">HIGH_PLL_RANGE_NO_PWRSTEP</text>
<text x="264.8" y="185.1">2</text>
<text x="266" y="184.5">603</text>
<text x="266" y="183.3">MF</text>
<text x="266" y="182.1">1/16W</text>
<text x="266" y="180.8">5%</text>
<text x="315.5" y="182.5">HIGH PLL RANGE PWRSTEP</text>
<text x="337.4" y="185.9">1</text>
<text x="344.5" y="181.4">D</text>
<text x="348.4" y="185.2">SM</text>
<text x="362.2" y="186">MF</text>
<text x="362.2" y="184.7">1/16W</text>
<text x="362.2" y="183.5">5%</text>
<text x="243.9" y="188.3">PLL_RNG&lt;0&gt;</text>
<text x="340.3" y="186.2">G</text>
<text x="344.5" y="186.3">S</text>
<text x="346.3" y="190.2">2</text>
<text x="361" y="187.8">2</text>
<text x="362.2" y="187.2">603</text>
<text x="232.2" y="197.1">MID OR HIGH RANGE PWRSTEP</text>
<text x="263.2" y="195.1">3</text>
<text x="278.6" y="197.4">1</text>
<text x="279.5" y="195.5">MID OR HIGH RANGE NO PWRSTEP</text>
<text x="323.7" y="195.5">PLL_RNG&lt;1&gt;</text>
<text x="231.1" y="203.4">CPU_VCORE_HI_OC</text>
<text x="254.3" y="202.4">1</text>
<text x="258.8" y="203.2">G</text>
<text x="263" y="203.3">S</text>
<text x="263" y="198.4">D</text>
<text x="265.3" y="201.7">SM</text>
<text x="279.9" y="202.9">1/16W</text>
<text x="279.9" y="201.7">5%</text>
<text x="346.3" y="202.1">1</text>
<text x="347.2" y="200.2">LOW OR MID PLL RANGE</text>
<text x="263.2" y="206.8">2</text>
<text x="278.6" y="206">2</text>
<text x="279.9" y="205.4">603</text>
<text x="279.9" y="204.1">MF</text>
<text x="347.6" y="208.9">MF</text>
<text x="347.6" y="207.7">1/16W</text>
<text x="347.6" y="206.5">5%</text>
<text x="346.3" y="210.7">2</text>
<text x="347.6" y="210.1">603</text>
<text x="352" y="231.8">DESCRIPTION:</text>
<text x="358.4" y="245.8">AGREES TO THE FOLLOWING</text>
<text x="358.4" y="244.6">PROPERTY OF APPLE COMPUTER, INC. THE POSSESSOR</text>
<text x="358.4" y="243.4">THE INFORMATION CONTAINED HEREIN IS THE PROPRIETARY</text>
<text x="357.8" y="250.7">II NOT TO REPRODUCE OR COPY IT</text>
<text x="358.4" y="248.2">I TO MAINTAIN THE DOCUMENT IN CONFIDENCE</text>
<text x="356.5" y="253.2">III NOT TO REVEAL OR PUBLISH IN WHOLE OR PART</text>
<text x="371.9" y="256.8">SIZE</text>
<text x="378" y="256.8">DRAWING NUMBER</text>
<text x="407.4" y="256.8">REV.</text>
<text x="371.9" y="264.2">SCALE</text>
<text x="377.4" y="266.7">NONE</text>
<text x="387.8" y="264.2">SHT</text>
<text x="400" y="264.2">OF</text>
</g>
</svg>
